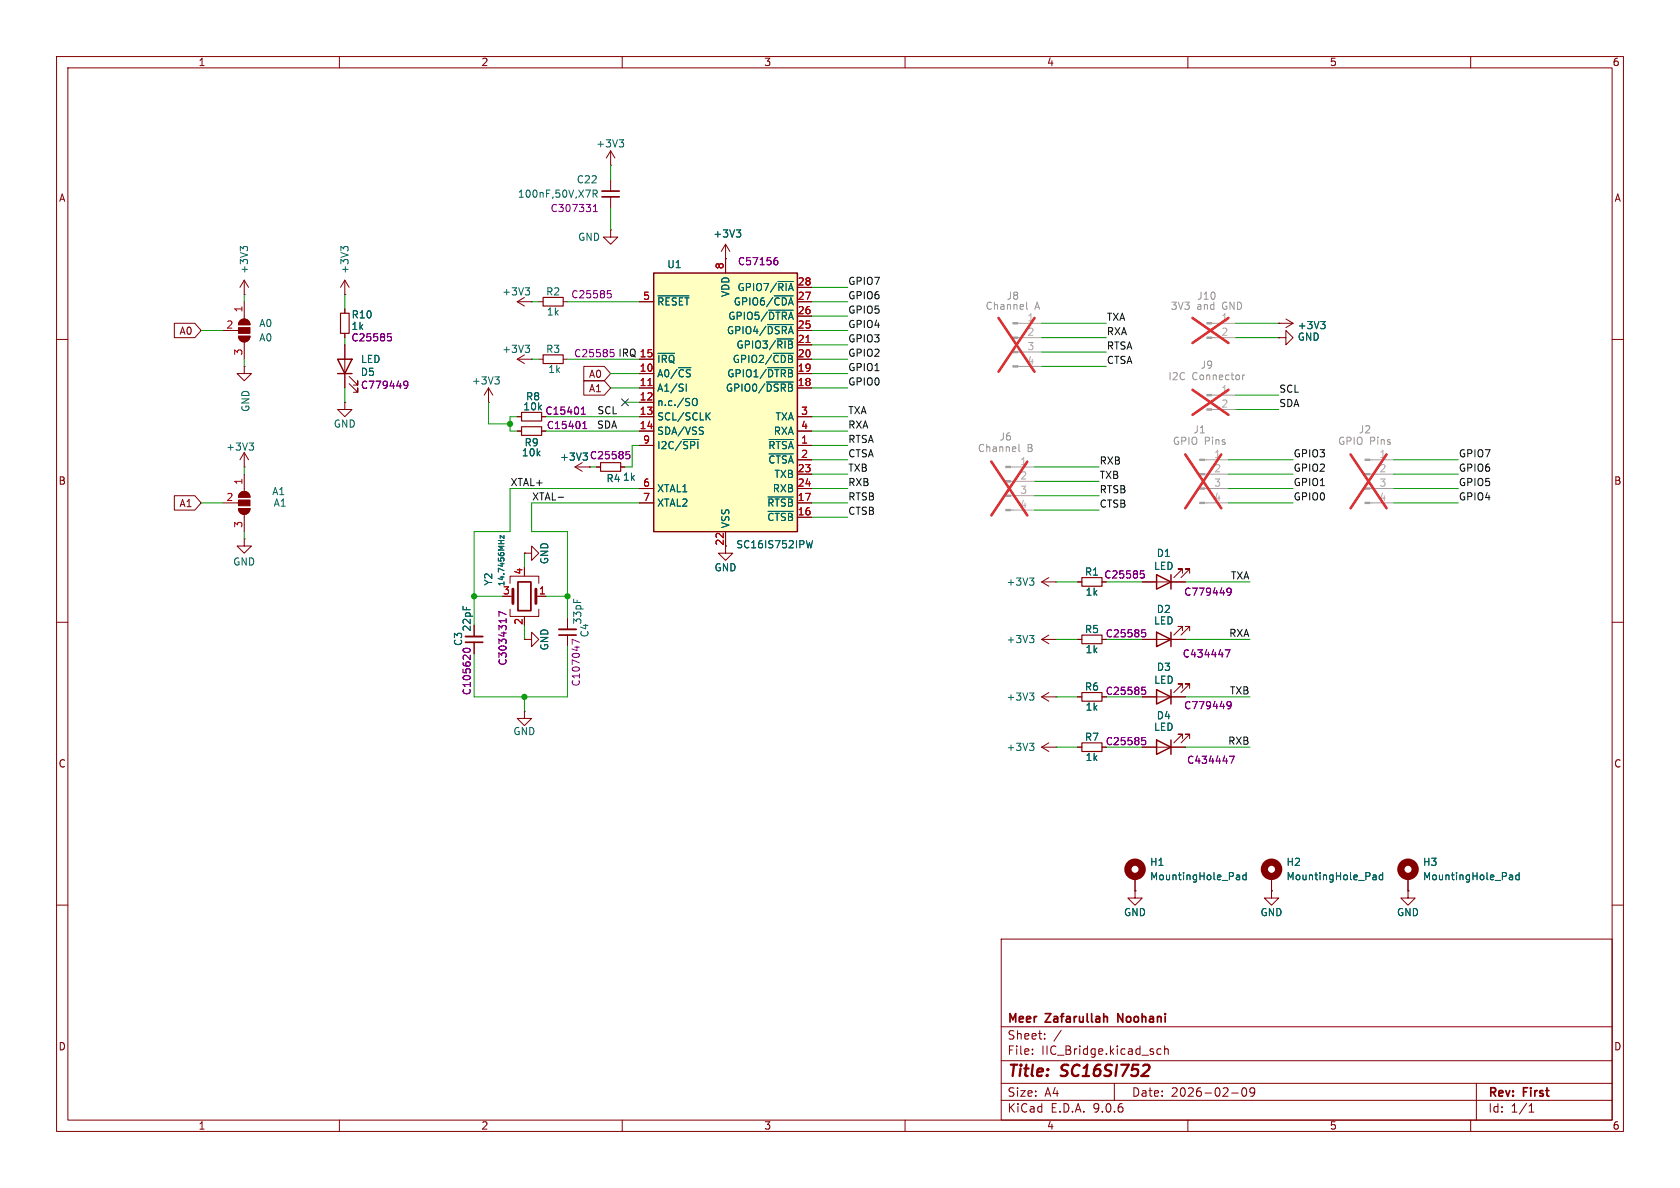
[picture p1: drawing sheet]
<svg xmlns="http://www.w3.org/2000/svg" width="297mm" height="210mm" viewBox="0 0 297 210" stroke-linecap="round" stroke-linejoin="round" font-family="sans-serif">
<g fill="none" stroke="#840000" stroke-width=".18">
<path d="M10 10h277v190h-277zM12 12h273v186h-273zM60 10v2M110 10v2M160 10v2M210 10v2M260 10v2M107.9 29.2h.1M107.9 26.7v2.5M107.9 31.8v2M107.9 34.8v2M107.9 26.7l-.7 1.2"/>
<path d="M107.9 26.7l.8 1.2M39.4 58.4h2.8M42.2 59.4h2a1.02 1.02 0 0 1-1 1 1.02 1.02 0 0 1-1-1zM42.5 56.7a1.02 1.02 0 0 1 1.1-.2 1.02 1.02 0 0 1 .6 .9h-2zM43.2 52.1h.1M43.2 49.5v2.6M43.2 53.3v3.1M43.2 49.5l-.8 1.3M43.2 49.5l.7 1.3M61 52.1h.1M61 49.5v2.6M61 54.6v.8"/>
<path d="M61 58.9v.8M61 49.5l-.8 1.3M61 49.5l.7 1.3M91.4 53.3h2.6M91.4 53.3l1.3 .8M92.7 52.6l-1.3 .7M94 53.3h.1M95.2 53.3h.8M99.6 53.3h.7M107.9 40.6v1.3h1.3l-1.3 1.3-1.2-1.3h1.2M107.9 40.6h.1M226.1 59.7h1.2v-1.3l1.3 1.3-1.3 1.3v-1.3"/>
<path d="M226.1 59.7h.1M226.1 57.2h.1M226.1 57.2h2.5M227.3 56.4l1.3 .8M228.6 57.2l-1.3 .7M10 60h2M43.2 64.8v1.2h1.2l-1.2 1.3-1.3-1.3h1.3M43.2 64.8h.1M43.2 60.5v3M91.4 73.7h.8M91.4 76.2h.8M95.2 63.5h.8"/>
<path d="M95.8 73.7h.7M95.8 76.2h.7M99.6 63.5h.7M285 60h2M39.4 88.9h2.8M42.2 89.9h2a1.02 1.02 0 0 1-1 1 1.02 1.02 0 0 1-1-1zM42.5 87.2a1.02 1.02 0 0 1 1.1-.3 1.02 1.02 0 0 1 .6 1h-2zM43.2 82.6h.1M43.2 80v2.6M43.2 83.8v3.1M43.2 90.9v3.1M43.2 80l-.8 1.3"/>
<path d="M43.2 80l.7 1.3M101.7 82.6l1.2 .7M101.7 82.6h2.5M102.9 81.8l-1.2 .8M104.2 82.6h.1M105.4 82.6h.8M109.7 82.6h.8M10 110h2M83.8 110.5v2M83.8 113.5v2.1M100.3 109.2v2.1M100.3 112.3v2"/>
<path d="M201.9 102.9h7.6M201.9 113h7.6M209 101.3v-.7h-.7h.7l-1.5 1.5M209 111.5v-.8h-.7h.7l-1.5 1.6M210.3 101.3v-.7h-.8h.8l-1.5 1.5M210.3 111.5v-.8h-.8h.8l-1.5 1.6M285 110h2M184.1 123.2h2.6M184.1 132.1h2.6M184.1 132.1l1.3 .7M184.1 123.2l1.3 .8M185.4 131.3l-1.3 .8"/>
<path d="M185.4 122.4l-1.3 .8M186.7 132.1h.1M186.7 123.2h.1M190.5 123.2h.8M190.5 132.1h.8M194.8 123.2h.8M194.8 132.1h.8M201.9 123.2h7.6M201.9 132.1h7.6M209 121.7v-.8h-.7h.7l-1.5 1.5M209 130.6v-.8h-.7h.7l-1.5 1.5M210.3 121.7v-.8h-.8h.8l-1.5 1.5"/>
<path d="M210.3 130.6v-.8h-.8h.8l-1.5 1.5M200.7 157.5v1.3h1.2l-1.2 1.2-1.3-1.2h1.3M200.7 157.5h.1M200.7 154.9v2.6M224.8 157.5v1.3h1.3l-1.3 1.2-1.3-1.2h1.3M224.8 157.5h.1M224.8 154.9v2.6M248.9 157.5v1.3h1.3l-1.3 1.2-1.3-1.2h1.3M248.9 157.5h.1M248.9 154.9v2.6M10 160h2M177 166h108v32h-108z"/>
<path d="M285 160h2M60 198v2M110 198v2M160 198v2M177 194.5h108M177 191.5h108M177 187.5h108M177 181.5h108M182.5 186.3v.1M182.5 185.5v.1M184.7 183.6v.1M184.7 182.8v.1"/>
<path d="M187.6 182.1l-1.3 2M197 191.5v3M205.2 185.5l-.4-.1-.3 .3v.4l.2 .2h.5M205.9 185.5l.2-.1 .4 .1v.9M205.9 184.9v1.5M210 198v2M217.7 193.2h1.2M219.7 192.4l.2-.1a.81 .81 0 0 1 .6 .6 .81 .81 0 0 1-.3 .8l-.2 .1a.81 .81 0 0 1-.3-1.4zM221.8 192.9l-.3 .3h-.3l-.2-.3 .1-.5 .4-.1 .2 .1a.99 .99 0 0 1-.3 1.4h-.3M260 198v2M261 191.5v6.5M270.3 196.6h.9"/>
<path d="M270.3 195.5l.4-.4v1.5"/>
</g>
<path d="M202.9 188.2a.45 .45 0 0 1 .3 .6l-.1 .3-1.3 1.1h1.2" fill="none" stroke="#840000" stroke-width=".4"/>
<path d="M106.4 33.8h3.1M106.4 34.8h3.1M82.3 113.5h3M98.8 112.3h3.1M195.3 179.7h.3l.2 .2v.8M197.6 180.7v-1.5l.9 1.5" fill="none" stroke="#840000" stroke-width=".3"/>
<path d="M60.2 55.4h1.5v3.5h-1.5zM96 52.6h3.6v1.5h-3.6zM92.2 72.9h3.6v1.5h-3.6zM92.2 75.4h3.6v1.6h-3.6zM96 62.7h3.6v1.6h-3.6zM106.2 81.8h3.5v1.5h-3.5zM191.3 122.4h3.5v1.6h-3.5zM191.3 131.3h3.5v1.5h-3.5z" fill="none" stroke="#840000" stroke-width=".2"/>
<g fill="none" stroke="#840084" stroke-width=".18">
<path d="M104.9 37.4h.7M104.9 36.5l.4-.4v1.3M68.5 59h.6M68.7 59.5h.3l.2 .2-.1 .5-.4 .1M107.4 51.4h.6M107.5 51.9h.3l.3 .2-.2 .5h-.4M102.8 73.2h.7M102.8 72.3l.3-.3v1.2M103 75.8h.7M103 74.9l.4-.4v1.3M107.9 61.8h.6M108 62.3h.3l.3 .2-.1 .4-.5 .2"/>
<path d="M110.7 79.8h.6M110.8 80.3h.3l.3 .3-.1 .4-.5 .1M81.9 114.8v.2l.2 .3M82.3 114.6l.8 .2v.2l-.2 .3M102.4 113.6l-1.2-.6v.9M216.6 114.9h.8l-.5 1.2M217 104.1l.2-.1 .4 .1a.84 .84 0 0 1-.3 1.1h-.3M217.6 104.5l-.2 .2-.4-.1M201.9 121.5h.6M201.9 130.4h.6M202 122h.3l.3 .2-.2 .5-.4 .1M202 130.9h.3l.3 .2-.2 .5h-.4"/>
<path d="M217 124.1l.2-.1 .4 .1a.84 .84 0 0 1-.3 1.2h-.3M217.4 133.7h.8l-.5 1.2M217.6 124.6l-.2 .2-.4-.1"/>
</g>
<path d="M82.3 112.5h3M98.8 111.3h3.1" fill="none" stroke="#840000" stroke-width=".33"/>
<g fill="#840000" stroke="#840000" stroke-width=".18">
<path d="M42.5 87.2a1.02 1.02 0 0 1 1.1-.3 1.02 1.02 0 0 1 .6 1h-2z"/>
<path d="M42.2 88.4h2v1h-2z"/>
<path d="M42.2 89.9h2a1.02 1.02 0 0 1-1 1 1.02 1.02 0 0 1-1-1z"/>
<path d="M42.5 56.7a1.02 1.02 0 0 1 1.1-.2 1.02 1.02 0 0 1 .6 .9h-2z"/>
<path d="M42.2 57.9h2v1h-2z"/>
<path d="M42.2 59.4h2a1.02 1.02 0 0 1-1 1 1.02 1.02 0 0 1-1-1z"/>
</g>
<path d="M204.5 101.6l2.5 1.3-2.5 1.2zM204.5 111.8l2.5 1.2-2.5 1.3zM207 101.6v2.5M207 111.8v2.5M204.5 121.9l2.5 1.3-2.5 1.3zM204.5 130.8l2.5 1.3-2.5 1.3zM207 121.9v2.6M207 130.8v2.6" fill="none" stroke="#840000" stroke-width=".25"/>
<g fill="none" stroke="#840000" stroke-width="1.3">
<circle cx="200.7" cy="153.7" r="1.27"/>
<circle cx="224.8" cy="153.7" r="1.27"/>
<circle cx="248.9" cy="153.7" r="1.27"/>
</g>
<g fill="none" stroke="#006464" stroke-width=".18">
<path d="M104.9 34.3l.6-.1 .1-.2-.1-.3-.6-.1v1.3M105.2 34.3l.4 .6M109.5 24.7h.7l-.4 .5M110 25.2l.2 .2v.3l-.2 .3M43 44l-.5-.4v.8M43 43.8l.2-.2h.3l.3 .2M60.8 43.8l.2-.2h.3l.2 .2M60.8 44l-.5-.4v.8M92.8 50.9h.8l-.4 .5M93.4 51.4l.2 .2v.3l-.2 .2M233.5 56.8h.8l-.5 .5M234 57.3l.3 .3v.3l-.3 .2"/>
<path d="M44 78.3h.8l-.4 .5M44.6 78.8l.2 .2v.3l-.2 .3M182 131.4h.8l-.4 .5M182 122.5h.8l-.4 .5M182.5 131.9l.3 .2v.3l-.3 .3M182.5 123l.3 .2v.3l-.3 .3M218.7 154.7h.3l.2 .2v.6M219.2 155.5h-.5M219.2 155h-.5M220.3 154.7h-.4l-.2 .2 .1 .6h.5M220.3 154.2v1.3M242.9 154.7h.2l.2 .2v.6"/>
<path d="M243.3 155.5h-.4M243.3 155h-.4M244.4 154.7h-.3l-.3 .2 .2 .6h.4M244.4 154.2v1.3M267 154.7h.2l.2 .2v.6M267.4 155.5h-.4M267.4 155h-.4M268.6 154.7h-.4l-.2 .2 .1 .6h.5M268.6 154.2v1.3"/>
</g>
<g fill="#a1a1a1" stroke="#a1a1a1" stroke-width=".18">
<path d="M212.1 81.2h.9v.2h-.9z"/>
<path d="M212.1 83.7h.9v.2h-.9z"/>
<path d="M212.1 86.2h.9v.3h-.9z"/>
<path d="M212.1 88.8h.9v.2h-.9z"/>
<path d="M241.3 81.2h.9v.2h-.9z"/>
<path d="M241.3 83.7h.9v.2h-.9z"/>
<path d="M241.3 86.2h.9v.3h-.9z"/>
<path d="M241.3 88.8h.9v.2h-.9z"/>
</g>
<path d="M213 81.3h4.2M213 83.8h4.2M213 86.4h4.2M213 88.9h4.2M242.2 81.3h4.2M242.2 83.8h4.2M242.2 86.4h4.2M242.2 88.9h4.2" fill="none" stroke="#a1a1a1" stroke-width=".18"/>
<path d="M209.5 80.3l6.4 9.5M215.9 80.3l-6.4 9.5M238.8 80.3l6.3 9.5M245.1 80.3l-6.3 9.5" fill="none" stroke="#e12e31" stroke-width=".46"/>
<path d="M115.6 48.3h25.4v45.7h-25.4z" fill="#ffffc2"/>
<path d="M115.6 48.3h25.4v45.7h-25.4zM59.7 63.5h2.5l-1.2 2.5zM59.7 66h2.5" fill="none" stroke="#840000" stroke-width=".25"/>
<g fill="none" stroke="#840000" stroke-width=".18">
<path d="M30.8 57.1h3.6l1.2 1.3-1.2 1.3h-3.6zM61 54.6v.8M61 58.9v.8M113 53.3h2.6M128.3 45.7h.1M128.3 43.2v5.1M128.3 43.2l-.8 1.3M128.3 43.2l.7 1.3M141 53.3h2.5M141 50.8h2.5M141 55.9h2.5M141 58.4h2.5"/>
<path d="M226.1 59.7h.1M226.1 57.2h.1M61 71.1v1.3h1.2l-1.2 1.3-1.3-1.3h1.3M61 71.1h.1M61 61v7.6M61.7 67.8l1.5 1.5v-.7v.7h-.7M61.7 66.5l1.5 1.6v-.8v.8h-.7M86.4 71.1h.1M86.4 68.6l-.8 1.3M86.4 68.6l.7 1.3M86.4 68.6v2.5M91.4 63.5h2.6"/>
<path d="M91.4 73.7h.8M91.4 76.2h.8M91.4 63.5l1.3 .8M92.7 62.7l-1.3 .8M94 63.5h.1M95.8 73.7h.7M95.8 76.2h.7M103.2 64.8h3.6l1.1 1.2-1.1 1.3h-3.6zM103.2 67.3h3.6l1.1 1.3-1.1 1.3h-3.6zM113 63.5h2.6M113 66h2.6M113 68.6h2.6"/>
<path d="M113 71.1h2.6M113 73.7h2.6M113 76.2h2.6M113 78.7h2.6M141 63.5h2.5M141 66h2.5M141 68.6h2.5M141 73.7h2.5M141 76.2h2.5M141 78.7h2.5M141 61h2.5M30.8 87.6h3.6l1.2 1.3-1.2 1.3h-3.6z"/>
<path d="M43.2 95.3v1.2h1.2l-1.2 1.3-1.3-1.3h1.3M43.2 95.3h.1M92.7 97.8h1.3v-1.3l1.2 1.3-1.2 1.3v-1.3M92.7 97.8h.1M104.2 82.6h.1M105.4 82.6h.8M109.7 82.6h.8M113 86.4h2.6M113 88.9h2.6M128.3 94v3.8h1.2l-1.2 1.3-1.3-1.3h1.3M141 86.4h2.5M141 88.9h2.5"/>
<path d="M141 81.3h2.5M141 83.8h2.5M141 91.4h2.5M83.8 110.5v2M83.8 113.5v2.1M90.2 107.7v1.3h5v-1.3M90.2 103.1v-1.2h5v1.2M90.2 105.4h.5M92.7 113h1.3v-1.2l1.2 1.2-1.2 1.3v-1.3M92.7 113h.1M92.7 109v.2M95.2 105.4h1.3"/>
<path d="M184.1 113l1.3 .8M184.1 113h2.6M184.1 102.9l1.3 .7M184.1 102.9h2.6M185.4 112.3l-1.3 .7M185.4 102.1l-1.3 .8M186.7 113h.1M186.7 102.9h.1M190.5 113h.8M190.5 102.9h.8M194.8 113h.8M201.9 113h2.6"/>
<path d="M201.9 102.9h2.6M207 113h2.5M207 102.9h2.5M92.7 125.7v1.3h1.3l-1.3 1.3-1.3-1.3h1.3M92.7 125.7h.1M190.5 123.2h.8M190.5 132.1h.8M194.8 123.2h.8M194.8 132.1h.8M201.9 123.2h2.6M201.9 132.1h2.6M207 123.2h2.5"/>
<path d="M207 132.1h2.5M200.7 157.5h.1M200.7 154.9v2.6M224.8 157.5h.1M224.8 154.9v2.6M248.9 157.5h.1M248.9 154.9v2.6"/>
</g>
<g fill="none" stroke="#006464" stroke-width=".18">
<path d="M116.3 52.3h5.5M130.2 40.6h.7l-.4 .5M130.7 41.1l.2 .3v.3l-.2 .2M135.7 57.4h4.5M135.9 54.8h4.3M136.9 52.3h3.3M137.3 59.9h2.9M233.5 56.8h.8l-.5 .5M234 57.3l.3 .3v.3l-.3 .2M87.5 66.6h.8l-.5 .5M88 67.1l.3 .2v.3l-.3 .3M92.8 61h.8l-.4 .5"/>
<path d="M93.4 61.5l.2 .3v.3l-.2 .2M116.3 62.5h3M120.7 77.7h2.9M121.3 67.9v1.3M122.5 70.6l.2-.2a.43 .43 0 0 1 .6 .5v.4a.43 .43 0 0 1-.3 .4 .43 .43 0 0 1-.5-.2M124.2 75.5l.1 .1M124.2 76.2l.1 .2-.1 .3M125 73.5l.6 .7M125.6 73l-.8 .7M135.5 67.5h4.7M135.7 65h4.5M136 77.7h4.2"/>
<path d="M136.7 62.5h3.5M89.1 94.6v.6l-.7-.6v.6M135.8 87.9h4.4M135.8 90.4h4.4M136 80.2h4.2M143.6 95.6l-.3 1.2-.2-.9-.2 .9M182 112.3h.8l-.4 .5M182 102.2h.8l-.4 .5M182.5 112.8l.3 .3v.3l-.3 .2M182.5 102.7l.3 .2v.3l-.3 .2M218.7 154.7h.3l.2 .2v.6M219.2 155.5h-.5"/>
<path d="M219.2 155h-.5M220.3 154.7h-.4l-.2 .2 .1 .6h.5M220.3 154.2v1.3M242.9 154.7h.2l.2 .2v.6M243.3 155.5h-.4M243.3 155h-.4M244.4 154.7h-.3l-.3 .2 .2 .6h.4M244.4 154.2v1.3M267 154.7h.2l.2 .2v.6M267.4 155.5h-.4M267.4 155h-.4M268.6 154.7h-.4l-.2 .2 .1 .6h.5"/>
<path d="M268.6 154.2v1.3"/>
</g>
<path d="M114.5 68.2h.8M142.5 60.5h.7" fill="none" stroke="#a90000" stroke-width=".18"/>
<g fill="none" stroke="#840084" stroke-width=".18">
<path d="M68.5 59h.6M68.7 59.5h.3l.2 .2-.1 .5-.4 .1M137 46h.3l.2 .3v.4l-.5 .1M137.4 45.5l-.4 .1M71.4 67.5l.2-.1 .4 .1a.84 .84 0 0 1-.3 1.2h-.2M72.1 67.9l-.2 .3-.5-.2M102.8 73.2h.7M102.8 72.3l.3-.3v1.2M103 75.8h.7M103 74.9l.4-.4v1.3M110.7 79.8h.6M110.8 80.3h.3l.3 .3-.1 .4-.5 .1"/>
<path d="M81.9 114.8v.2l.2 .3M82.3 114.6l.8 .2v.2l-.2 .3M89.5 108.6l-1.3-.5v.8M201.6 100.9h.6M201.8 101.4h.3l.2 .2-.1 .5-.4 .1M201.9 111.3h.6M202 111.8h.3l.3 .2-.2 .5-.4 .1M216.6 114.9h.8l-.5 1.2M217 104.1l.2-.1 .4 .1a.84 .84 0 0 1-.3 1.1h-.3M217.6 104.5l-.2 .2-.4-.1M201.9 121.5h.6M201.9 130.4h.6"/>
<path d="M202 122h.3l.3 .2-.2 .5-.4 .1M202 130.9h.3l.3 .2-.2 .5h-.4M217 124.1l.2-.1 .4 .1a.84 .84 0 0 1-.3 1.2h-.3M217.4 133.7h.8l-.5 1.2M217.6 124.6l-.2 .2-.4-.1"/>
</g>
<path d="M191.3 102.1h3.5v1.5h-3.5zM191.3 112.3h3.5v1.5h-3.5z" fill="none" stroke="#840000" stroke-width=".2"/>
<g fill="#a1a1a1" stroke="#a1a1a1" stroke-width=".18">
<path d="M179.1 57h.8v.3h-.8z"/>
<path d="M179.1 59.6h.8v.2h-.8z"/>
<path d="M179.1 62.1h.8v.3h-.8z"/>
<path d="M179.1 64.6h.8v.3h-.8z"/>
<path d="M177.8 82.4h.9v.3h-.9z"/>
<path d="M177.8 85h.9v.2h-.9z"/>
<path d="M177.8 87.5h.9v.3h-.9z"/>
<path d="M177.8 90h.9v.3h-.9z"/>
<path d="M213.4 57h.8v.3h-.8z"/>
<path d="M213.4 59.6h.8v.2h-.8z"/>
<path d="M213.4 69.7h.8v.3h-.8z"/>
<path d="M213.4 72.3h.8v.2h-.8z"/>
</g>
<path d="M179.9 57.2h4.2M179.9 59.7h4.2M214.2 57.2h4.2M214.2 59.7h4.2M179.9 62.2h4.2M179.9 64.8h4.2M214.2 69.9h4.2M214.2 72.4h4.2M178.7 82.6h4.2M178.7 85.1h4.2M178.7 87.6h4.2M178.7 90.2h4.2" fill="none" stroke="#a1a1a1" stroke-width=".18"/>
<path d="M181.5 53.4v1.1l.2 .2M180.1 78.6v1l.2 .2M219.7 66.3v.8M220 66.3l-.3 .2" fill="none" stroke="#989898" stroke-width=".18"/>
<path d="M176.5 56.2l6.4 9.5M182.9 56.2l-6.4 9.5M210.8 56.2l6.4 4.4M217.2 56.2l-6.4 4.4M210.8 68.9l6.4 4.4M217.2 68.9l-6.4 4.4M175.3 81.6l6.3 9.5M181.6 81.6l-6.3 9.5" fill="none" stroke="#e12e31" stroke-width=".46"/>
<path d="M90.7 104.1v2.6M94.7 104.1v2.6" fill="none" stroke="#840000" stroke-width=".51"/>
<path d="M91.6 102.9h2.3v5.1h-2.3z" fill="none" stroke="#840000" stroke-width=".3"/>
<path d="M98.7 87.9h.9" fill="none" stroke="#0f0f0f" stroke-width=".18"/>
<g fill="none" stroke="#009600" stroke-width=".18">
<path d="M107.9 29.2v2.6M107.9 36.8v3.8M35.6 58.4h3.8M43.2 52.1v1.2M61 52.1v2.5M61 59.7v1.3M94 53.3h1.2M100.3 53.3h12.7M143.5 58.4h6.4M143.5 53.3h6.4M143.5 55.9h6.4M143.5 50.8h6.4"/>
<path d="M184.1 59.7h11.5M184.1 57.2h11.5M218.4 59.7h7.7M218.4 57.2h7.7M43.2 63.5v1.3M61 68.6v2.5M86.4 71.1v3.8h3.8M91.4 73.7h-1.2v2.5h1.2M94 63.5h1.2M96.5 76.2h16.5M96.5 73.7h16.5M100.3 63.5h12.7"/>
<path d="M107.9 68.6h5.1M107.9 66h5.1M110.5 71.1h2.5M113 78.7h-1.2v3.9h-1.3M143.5 76.2h6.4M143.5 73.7h6.4M143.5 78.7h6.4M143.5 63.5h6.4M143.5 61h6.4M143.5 68.6h6.4M143.5 66h6.4M184.1 64.8h11.5"/>
<path d="M184.1 62.2h11.5M218.4 72.4h7.7M218.4 69.9h7.7M35.6 88.9h3.8M43.2 82.6v1.2M43.2 94v1.3M92.7 97.8v2.5M104.2 82.6h1.2M113 86.4h-22.8v7.6h-6.4v16.5M113 88.9h-19v5.1h6.3v15.2M143.5 88.9h6.4M143.5 81.3h6.4"/>
<path d="M143.5 86.4h6.4M143.5 83.8h6.4M143.5 91.4h6.4M182.9 85.1h11.4M182.9 82.6h11.4M182.9 87.6h11.4M182.9 90.2h11.4M217.2 88.9h11.4M217.2 81.3h11.4M217.2 86.4h11.4M217.2 83.8h11.4M246.4 88.9h11.4"/>
<path d="M246.4 81.3h11.4M246.4 86.4h11.4M246.4 83.8h11.4M83.8 105.4h5.1M92.7 110.5v2.5M96.5 105.4h3.8M100.3 114.3v8.9h-16.5v-7.6M186.7 102.9h3.8M186.7 113h3.8M195.6 102.9h6.3M195.6 113h6.3M209.5 102.9h11.5"/>
<path d="M209.5 113h11.5M92.7 123.2v2.5M186.7 123.2h3.8M186.7 132.1h3.8M195.6 123.2h6.3M195.6 132.1h6.3M209.5 123.2h11.5M209.5 132.1h11.5"/>
</g>
<path d="M109.9 70.5l1.2 1.2M111.1 70.5l-1.2 1.2" fill="none" stroke="#000084" stroke-width=".18"/>
<g fill="#009600" stroke="#009600" stroke-width=".18">
<circle cx="90.2" cy="74.9" r=".46"/>
<circle cx="92.7" cy="123.2" r=".46"/>
<circle cx="100.3" cy="105.4" r=".46"/>
<circle cx="83.8" cy="105.4" r=".46"/>
</g>
<g font-size="2.8" fill="#840000">
<text x="178" y="190.9">Title:</text>
<text x="187.7" y="190.9">SC16SI752</text>
</g>
<g font-size="2.1" fill="#840000">
<text x="178" y="184">Sheet:</text>
<text x="178" y="181.2">Meer</text>
<text x="185" y="181.2">Zafarullah</text>
<text x="198.3" y="181.2">Noohani</text>
<text x="178" y="186.7">File:</text>
<text x="184.1" y="186.7">IIC_Bridge.kicad_sch</text>
<text x="178" y="196.9">KiCad</text>
<text x="178" y="194.1">Size:</text>
<text x="184.7" y="194.1">A4</text>
<text x="185.7" y="196.9">E.D.A.</text>
<text x="193.3" y="196.9">9.0.6</text>
<text x="200" y="194.1">Date:</text>
<text x="207" y="194.1">2026-02-09</text>
<text x="263" y="194.3">Rev:</text>
<text x="263" y="196.9">Id:</text>
<text x="267.1" y="196.9">1/1</text>
<text x="269.4" y="194.3">First</text>
</g>
<g font-size="1.8" fill="#840000">
<text x="35" y="11.9">1</text>
<text x="85" y="11.9">2</text>
<text x="135" y="11.9">3</text>
<text x="185" y="11.9">4</text>
<text x="235" y="11.9">5</text>
<text x="285" y="11.9">6</text>
<text x="10.3" y="35.9">A</text>
<text x="285.3" y="35.9">A</text>
<text x="31.6" y="59.4">A0</text>
<text x="104" y="67">A0</text>
<text x="104" y="69.5">A1</text>
<text x="10.3" y="85.9">B</text>
<text x="31.6" y="89.9">A1</text>
<text x="285.3" y="85.9">B</text>
<text x="195.1" y="102.5">C25585</text>
<text x="10.3" y="135.9">C</text>
<text x="285.3" y="135.9">C</text>
<text x="10.3" y="185.9">D</text>
<text x="285.3" y="185.9">D</text>
<text x="35" y="199.9">1</text>
<text x="85" y="199.9">2</text>
<text x="135" y="199.9">3</text>
<text x="185" y="199.9">4</text>
<text x="235" y="199.9">5</text>
<text x="285" y="199.9">6</text>
</g>
<g font-size="1.8" fill="#006464">
<text x="105.3" y="26.3">+3V3</text>
<text x="91.4" y="35.2">100nF,50V,X7R</text>
<text x="101.9" y="32.6">C22</text>
<text x="102.1" y="42.8">GND</text>
<text x="117.9" y="47.6">U1</text>
<text x="126" y="42.2">+3V3</text>
<text x="44" y="48.5" transform="rotate(-90 44 48.5)">+3V3</text>
<text x="61.8" y="48.5" transform="rotate(-90 61.8 48.5)">+3V3</text>
<text x="88.7" y="52.4">+3V3</text>
<text x="96.4" y="52.4">R2</text>
<text x="129.1" y="52.6" transform="rotate(-90 129.1 52.6)">VDD</text>
<text x="130.3" y="51.7">GPIO7/~{RIA}</text>
<text x="45.7" y="58">A0</text>
<text x="62.1" y="56.5">R10</text>
<text x="96.6" y="56">1k</text>
<text x="116.1" y="54.2">~{RESET}</text>
<text x="128.4" y="59.3">GPIO4/~{DSRA}</text>
<text x="128.6" y="56.7">GPIO5/~{DTRA}</text>
<text x="129.6" y="54.2">GPIO6/~{CDA}</text>
<text x="229.3" y="58.4">+3V3</text>
<text x="45.7" y="60.6">A0</text>
<text x="63.7" y="64.4">LED</text>
<text x="88.7" y="62.6">+3V3</text>
<text x="96.4" y="62.6">R3</text>
<text x="116.1" y="64.4">~{IRQ}</text>
<text x="129.4" y="64.4">GPIO2/~{CDB}</text>
<text x="130.1" y="61.8">GPIO3/~{RIB}</text>
<text x="229.3" y="60.4">GND</text>
<text x="63.7" y="66.6">D5</text>
<text x="83.3" y="68.2">+3V3</text>
<text x="92.9" y="71">R8</text>
<text x="96.8" y="66.1">1k</text>
<text x="116.1" y="66.9">A0/~{CS}</text>
<text x="116.1" y="69.4">A1/SI</text>
<text x="116.1" y="72">n.c./SO</text>
<text x="128.2" y="69.4">GPIO0/~{DSRB}</text>
<text x="128.5" y="66.9">GPIO1/~{DTRB}</text>
<text x="44.3" y="72.9" transform="rotate(-90 44.3 72.9)">GND</text>
<text x="58.9" y="75.8">GND</text>
<text x="92.4" y="72.7">10k</text>
<text x="116.1" y="74.5">SCL/SCLK</text>
<text x="116.1" y="77.1">SDA/VSS</text>
<text x="136.7" y="77.1">RXA</text>
<text x="137" y="74.5">TXA</text>
<text x="39.9" y="79.9">+3V3</text>
<text x="92.2" y="80.9">10k</text>
<text x="92.6" y="79.1">R9</text>
<text x="116.1" y="79.6">I2C/~{SPI}</text>
<text x="135.7" y="79.6">~{RTSA}</text>
<text x="135.7" y="82.1">~{CTSA}</text>
<text x="48" y="87.7">A1</text>
<text x="48.3" y="89.8">A1</text>
<text x="107.1" y="85.4">R4</text>
<text x="110" y="85.2">1k</text>
<text x="116.1" y="87.2">XTAL1</text>
<text x="116.1" y="89.8">XTAL2</text>
<text x="135.5" y="89.8">~{RTSB}</text>
<text x="136.5" y="87.2">RXB</text>
<text x="136.8" y="84.7">TXB</text>
<text x="129.1" y="93.5" transform="rotate(-90 129.1 93.5)">VSS</text>
<text x="135.5" y="92.3">~{CTSB}</text>
<text x="41.1" y="100.2">GND</text>
<text x="97.1" y="99.8" transform="rotate(-90 97.1 99.8)">GND</text>
<text x="126.2" y="101.2">GND</text>
<text x="130.1" y="97.1">SC16IS752IPW</text>
<text x="191.7" y="102">R1</text>
<text x="203.9" y="100.9">LED</text>
<text x="204.4" y="98.7">D1</text>
<text x="87.2" y="103.6" transform="rotate(-90 87.2 103.6)">Y2</text>
<text x="177.8" y="103.7">+3V3</text>
<text x="191.8" y="105.5">1k</text>
<text x="83.4" y="111.8" transform="rotate(-90 83.4 111.8)">22pF</text>
<text x="103" y="110.5" transform="rotate(-90 103 110.5)">33pF</text>
<text x="104.2" y="112.8" transform="rotate(-90 104.2 112.8)">C4</text>
<text x="177.8" y="113.9">+3V3</text>
<text x="191.7" y="112.1">R5</text>
<text x="203.9" y="110.6">LED</text>
<text x="204.4" y="108.6">D2</text>
<text x="97.1" y="115.1" transform="rotate(-90 97.1 115.1)">GND</text>
<text x="191.8" y="115.7">1k</text>
<text x="204.4" y="118.8">D3</text>
<text x="177.8" y="124.1">+3V3</text>
<text x="191.7" y="122.3">R6</text>
<text x="191.8" y="125.8">1k</text>
<text x="203.9" y="121.1">LED</text>
<text x="90.7" y="130.1">GND</text>
<text x="191.7" y="131.2">R7</text>
<text x="203.9" y="129.4">LED</text>
<text x="204.4" y="127.4">D4</text>
<text x="177.8" y="132.9">+3V3</text>
<text x="191.8" y="134.7">1k</text>
<text x="203.2" y="153.3">H1</text>
<text x="203.2" y="155.8">MountingHole_Pad</text>
<text x="227.3" y="153.3">H2</text>
<text x="227.3" y="155.8">MountingHole_Pad</text>
<text x="251.5" y="153.3">H3</text>
<text x="251.5" y="155.8">MountingHole_Pad</text>
<text x="198.6" y="162.2">GND</text>
<text x="222.7" y="162.2">GND</text>
<text x="246.9" y="162.2">GND</text>
</g>
<g font-size="1.8" fill="#840084">
<text x="97.2" y="37.7">C307331</text>
<text x="130.4" y="47.1">C57156</text>
<text x="100.9" y="52.9">C25585</text>
<text x="62" y="58.5">1k</text>
<text x="62" y="60.6">C25585</text>
<text x="101.4" y="63.3">C25585</text>
<text x="63.7" y="68.9">C779449</text>
<text x="96.3" y="73.5">C15401</text>
<text x="96.6" y="76">C15401</text>
<text x="98.9" y="81.6">+3V3 C25585</text>
<text x="209.2" y="105.5">C779449</text>
<text x="195.4" y="112.9">C25585</text>
<text x="81.9" y="114.3" transform="rotate(-90 81.9 114.3)">C3</text>
<text x="89.8" y="117.7" transform="rotate(-90 89.8 117.7)">C3034317</text>
<text x="209" y="116.4">C434447</text>
<text x="83.4" y="123" transform="rotate(-90 83.4 123)">C105620</text>
<text x="102.7" y="121.5" transform="rotate(-90 102.7 121.5)">C107047</text>
<text x="195.4" y="123">C25585</text>
<text x="209.2" y="125.6">C779449</text>
<text x="195.4" y="131.9">C25585</text>
<text x="209.8" y="135.2">C434447</text>
</g>
<g font-size="1.8" fill="#a90000">
<text x="128" y="47.7" transform="rotate(-90 128 47.7)">8</text>
<text x="113.6" y="53.1">5</text>
<text x="140.9" y="50.5">28</text>
<text x="140.9" y="53.1">27</text>
<text x="39.9" y="58.2">2</text>
<text x="42.9" y="55.3" transform="rotate(-90 42.9 55.3)">1</text>
<text x="140.9" y="55.6">26</text>
<text x="140.9" y="58.2">25</text>
<text x="42.9" y="62.9" transform="rotate(-90 42.9 62.9)">3</text>
<text x="113" y="65.8">10</text>
<text x="113" y="63.2">15</text>
<text x="140.9" y="60.7">21</text>
<text x="140.9" y="63.2">20</text>
<text x="140.9" y="65.8">19</text>
<text x="113" y="68.3">11</text>
<text x="113" y="70.9">12</text>
<text x="140.9" y="68.3">18</text>
<text x="113" y="73.4">13</text>
<text x="113" y="75.9">14</text>
<text x="141.5" y="73.4">3</text>
<text x="141.5" y="75.9">4</text>
<text x="113.6" y="78.5">9</text>
<text x="140.9" y="83.6">23</text>
<text x="141.5" y="78.5">1</text>
<text x="141.5" y="81">2</text>
<text x="39.9" y="88.6">2</text>
<text x="42.9" y="85.8" transform="rotate(-90 42.9 85.8)">1</text>
<text x="113.6" y="86.1">6</text>
<text x="113.6" y="88.6">7</text>
<text x="140.9" y="86.1">24</text>
<text x="140.9" y="88.6">17</text>
<text x="42.9" y="93.4" transform="rotate(-90 42.9 93.4)">3</text>
<text x="140.9" y="91.2">16</text>
<text x="92.5" y="101.7" transform="rotate(-90 92.5 101.7)">4</text>
<text x="128" y="96.6" transform="rotate(-90 128 96.6)">22</text>
<text x="88.8" y="105.2">3</text>
<text x="95.2" y="105.2">1</text>
<text x="92.5" y="110.6" transform="rotate(-90 92.5 110.6)">2</text>
</g>
<g font-size="1.8" fill="#0f0f0f">
<text x="149.9" y="50.5">GPIO7</text>
<text x="149.9" y="53">GPIO6</text>
<text x="149.9" y="58.1">GPIO4</text>
<text x="149.9" y="55.5">GPIO5</text>
<text x="195.6" y="56.8">TXA</text>
<text x="195.6" y="59.3">RXA</text>
<text x="109.2" y="63.2">IRQ 15</text>
<text x="149.9" y="63.2">GPIO2</text>
<text x="149.9" y="65.7">GPIO1</text>
<text x="149.9" y="60.6">GPIO3</text>
<text x="195.6" y="64.4">CTSA</text>
<text x="195.6" y="61.9">RTSA</text>
<text x="149.9" y="68.2">GPIO0</text>
<text x="226.1" y="69.5">SCL</text>
<text x="105.4" y="75.9">SDA</text>
<text x="105.5" y="73.3">SCL</text>
<text x="149.9" y="75.9">RXA</text>
<text x="149.9" y="73.3">TXA</text>
<text x="226.1" y="72">SDA</text>
<text x="149.9" y="80.9">CTSA</text>
<text x="149.9" y="78.4">RTSA</text>
<text x="149.9" y="83.5">TXB</text>
<text x="194.3" y="82.2">RXB</text>
<text x="228.6" y="80.9">GPIO3</text>
<text x="228.6" y="83.5">GPIO2</text>
<text x="257.8" y="80.9">GPIO7</text>
<text x="257.8" y="83.5">GPIO6</text>
<text x="90.2" y="86">XTAL+</text>
<text x="94" y="88.6">XTAL-</text>
<text x="149.9" y="86">RXB</text>
<text x="149.9" y="88.6">RTSB</text>
<text x="194.3" y="84.7">TXB</text>
<text x="194.3" y="87.3">RTSB</text>
<text x="194.3" y="89.8">CTSB</text>
<text x="228.6" y="86">GPIO1</text>
<text x="228.6" y="88.6">GPIO0</text>
<text x="257.8" y="88.6">GPIO4</text>
<text x="257.8" y="86">GPIO5</text>
<text x="149.9" y="91.1">CTSB</text>
<text x="217.5" y="102.5">TXA</text>
<text x="217.2" y="112.7">RXA</text>
<text x="217.3" y="122.8">TXB</text>
<text x="217" y="131.7">RXB</text>
</g>
<g font-size="1.8" fill="#989898">
<text x="177.9" y="53.2">J8</text>
<text x="211.6" y="53.2">J10</text>
<text x="174.1" y="55">Channel</text>
<text x="182.9" y="55">A</text>
<text x="206.9" y="55">3V3</text>
<text x="211.6" y="55">and</text>
<text x="216.2" y="55">GND</text>
<text x="212.2" y="65.4">J9</text>
<text x="206.5" y="67.4">I2C</text>
<text x="210.7" y="67.4">Connector</text>
<text x="210.9" y="76.8">J1</text>
<text x="240.1" y="76.8">J2</text>
<text x="172.8" y="80.1">Channel</text>
<text x="176.6" y="78.1">J6</text>
<text x="181.6" y="80.1">B</text>
<text x="207.2" y="78.8">GPIO Pins</text>
<text x="236.5" y="78.8">GPIO Pins</text>
</g>
<g font-size="1.8" fill="#aaa">
<text x="181.5" y="56.9">1</text>
<text x="181.5" y="59.4">2</text>
<text x="215.8" y="56.9">1</text>
<text x="215.8" y="59.4">2</text>
<text x="181.5" y="62">3</text>
<text x="181.5" y="64.5">4</text>
<text x="215.8" y="69.6">1</text>
<text x="215.8" y="72.1">2</text>
<text x="180.3" y="82.3">1</text>
<text x="214.6" y="81">1</text>
<text x="214.6" y="83.6">2</text>
<text x="243.8" y="81">1</text>
<text x="243.8" y="83.6">2</text>
<text x="180.3" y="84.8">2</text>
<text x="180.3" y="87.4">3</text>
<text x="180.3" y="89.9">4</text>
<text x="214.6" y="86.1">3</text>
<text x="214.6" y="88.6">4</text>
<text x="243.8" y="86.1">3</text>
<text x="243.8" y="88.6">4</text>
</g>
<text font-size="1.4" fill="#006464" x="89.4" y="103.7" transform="rotate(-90 89.4 103.7)">14.7456MHz</text>
</svg>
